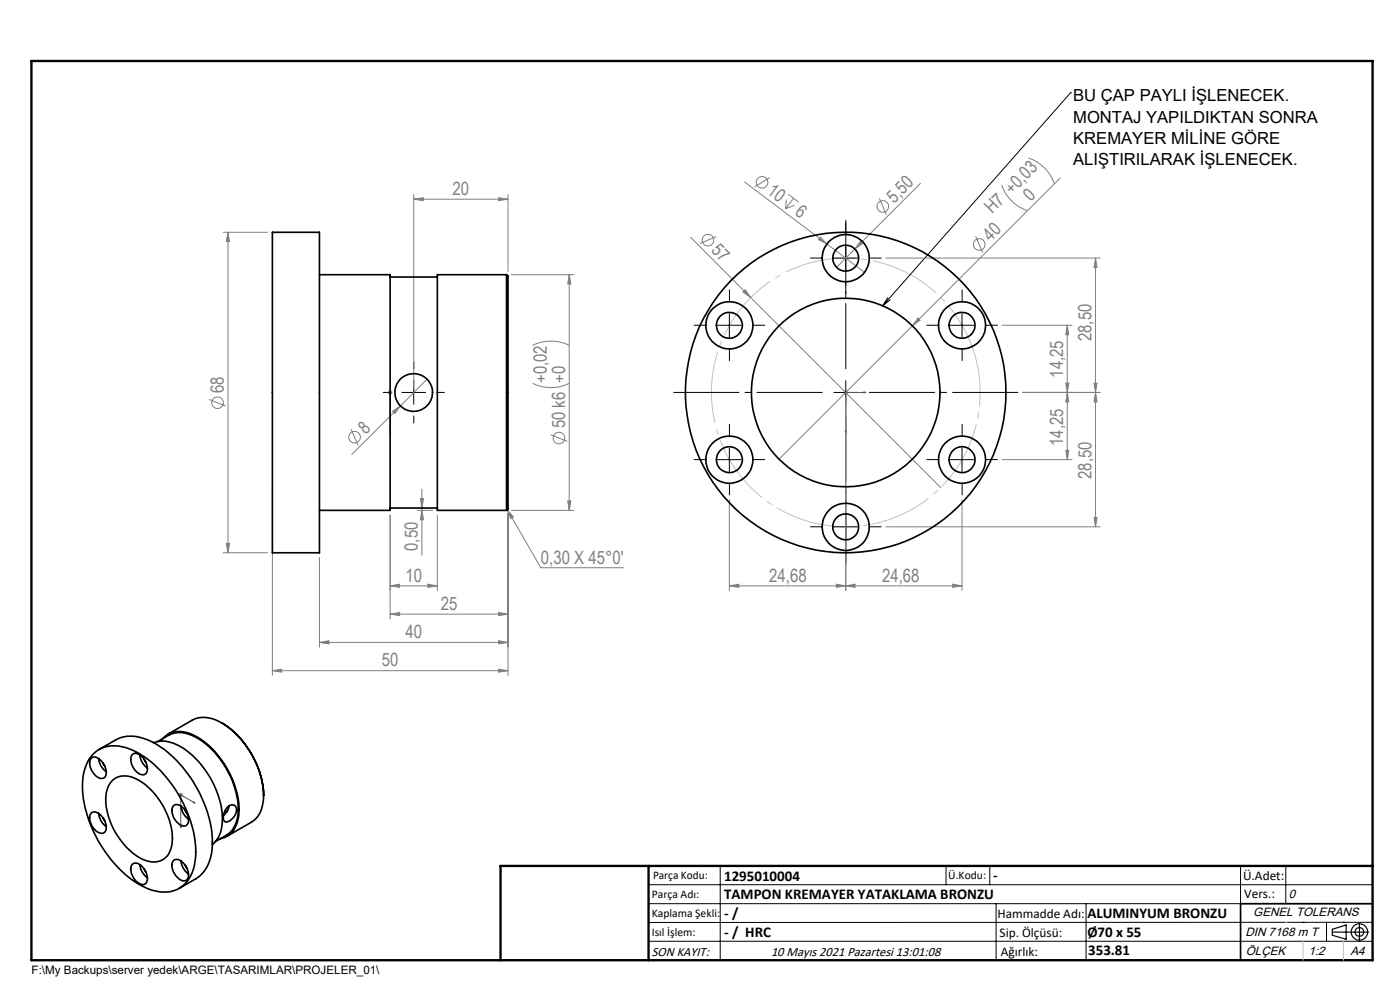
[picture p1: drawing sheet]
<svg xmlns="http://www.w3.org/2000/svg" width="297mm" height="210mm" viewBox="0 0 297 210" stroke-linecap="round" stroke-linejoin="round" font-family="sans-serif">
<g fill="none" stroke="#808080" stroke-width=".21">
<path d="M157.9 38.6l17.5 13.1M163.3 37.7l-3.2 1.9M195.3 38.9l-13.9 13.9M212.5 39.2a8.5 8.5 0 0 0 5.5 5.5M218.2 33.5a8.9 8.9 0 0 1 5.5 5.5M224.9 37.7l-59.6 59.7M47.3 49.3h9.5M48.4 49.3v68M48.4 49.3l.3 2h-.7zM87.8 42.3l2-.4v.7zM87.8 41.3v41M87.8 42.3h20"/>
<path d="M105.8 41.9l2 .4-2 .3zM107.8 41.3v16.3M108.5 58.3h13.3M120.8 58.3l.3 1.9h-.7zM120.8 58.3v50M146.5 50.3l12.7 12.8M151.9 50.2l-3.5 1.5M166.8 42.3l-.1 2M167.2 41.2l2.3 1.7M168.3 42l-1.6 2.3M168.5 43.6l-1.8 .7M174 50.3l1.4 1.4-1.8-.9z"/>
<path d="M175.4 51.7l8 6.1M181.4 52.8l-3.9 3.9M182.5 51.2l.5 .4-1.6 1.2zM186.5 42l1.5 3.5M187.9 54.7h45.5M207 50.1l1.5 3.5M232.4 54.7v57.1M232.4 54.7l.3 2.1h-.6zM113 73.3a8.6 8.6 0 0 1 7.8 0M158.1 61.4l1.1 1.7-1.6-1.2zM159.2 63.1l40.4 40.3M194.7 67.5l.5 .4-1.6 1.2z"/>
<path d="M212.6 69h14.8M226.4 69v28.5M226.4 69l.3 2h-.6zM44.4 84.7l3.5 1.4M74.5 91l1.5 3.5M82.3 83.2h1M82.4 82.9l.7 .7M82.8 82.8v1M83.1 82.9l-.7 .7M83.3 87.3l1.6-1.2-1.2 1.6zM84.9 86.1l-10.3 10.3M90.6 80.4l-5.7 5.7"/>
<path d="M113 81.3a8.6 8.6 0 0 0 7.8 0M116.8 92.2l3.5 1.4M178.9 83.2h1M179.4 84.3v41M179.4 82.8v1M212.6 97.5h14.8M216.9 83.2h16.5M226.1 81.3h.6l-.3 1.9zM226.1 95.5h.6l-.3 2zM226.4 83.2l.3 2.1h-.6zM232.1 81.3h.6l-.3 1.9zM232.4 83.2l.3 2.1h-.6z"/>
<path d="M47.3 117.3h9.5M48 115.2h.7l-.3 2.1zM57.8 103.5v39.8M67.8 118.2v19.1M82.8 109.2v22.1M88.5 108.3h3.3M89.2 105.8h.7l-.4 2zM89.5 108.3l.4 2h-.7zM89.5 103.7v14.1M92.8 109.2v16.1M107.6 108.1l1.3 1.6-.6 .3zM107.6 108.1l7.1 12.3h17.6"/>
<path d="M107.8 109v34.3M108.5 108.3h13.3M120.4 106.2h.7l-.3 2.1zM154.7 106v19.3M187.9 111.8h45.5M204.1 106v19.3M232.1 109.8h.6l-.3 2zM67.8 136.3l2-.4v.7zM67.8 136.3h40M82.8 130.3l2-.4v.7zM82.8 130.3h25M82.8 124.3l2-.4v.7z"/>
<path d="M82.8 124.3h10M90.8 123.9l2 .4-2 .3zM105.8 129.9l2 .4-2 .3zM105.8 135.9l2 .4-2 .3zM154.7 124.3l2-.4v.7zM177.4 123.9l2 .4-2 .3zM179.4 124.3l2-.4v.7zM202.1 123.9l2 .4-2 .3zM204.1 124.3h-49.4M57.8 142.3l2-.4v.7zM57.8 142.3h50M105.8 141.9l2 .4-2 .3z"/>
<path d="M37.9 168.6h.9M38 168.3l.7 .7M38.3 168.1v1M38.7 168.3l-.7 .7"/>
<circle cx="161.7" cy="38.7" r="1.24"/>
<circle cx="150.2" cy="50.9" r="1.23"/>
<circle cx="187.3" cy="43.8" r="1.23"/>
<circle cx="207.7" cy="51.8" r="1.23"/>
<circle cx="46.2" cy="85.4" r="1.24"/>
<circle cx="75.2" cy="92.7" r="1.23"/>
<circle cx="118.6" cy="92.9" r="1.24"/>
</g>
<g fill="none" stroke="#000" stroke-width=".25">
<path d="M282.6 197.7h7.8M282.6 197.1l3-.9v3l-3-.8zM288.4 195.8v3.8M106.2 203.7h185"/>
<circle cx="288.4" cy="197.7" r="1.74"/>
<circle cx="288.4" cy="197.7" r=".93"/>
</g>
<path d="M206.7 74.9a28.5 28.5 0 0 0-47.8-11.5 28.5 28.5 0 0 0 13.1 47.4 28.5 28.5 0 0 0 35.1-34.4l-.4-1.5" fill="none" stroke="#c0c0c0" stroke-width=".21" stroke-dasharray="15.2 1.3 1.3 1.3" stroke-dashoffset="3.8" stroke-linecap="butt"/>
<path d="M82.8 83.1v.3zM82.8 91.9v-.5v.5M82.8 83.2h.1M82.8 83.2v8.7M179.3 91.4h.2l-.1 .5zM183.3 83.1l.4 .1-.4 .2zM183.7 83.2h-4.3v8.7M38.3 175.2l.1 .1-.1 .3zM41.1 170.1l.3 .2h-.3zM41.4 170.3l-3.1-1.7v7" fill="none" stroke="#00f" stroke-width=".21"/>
<path d="M179.4 78.2v-31.5M174.4 83.2h-31.5M179.4 88.2v31.5M184.4 83.2h31.5" fill="none" stroke="#000" stroke-width=".21" stroke-dasharray="15.2 1.3 1.3 1.3" stroke-dashoffset="1.4"/>
<g fill="none" stroke="#000" stroke-width=".21" stroke-dasharray="15.2 1.3 1.3 1.3">
<path d="M174.4 54.7h-2.5M179.4 49.7v-2.5M179.4 59.7v2.5M184.4 54.7h2.5M87.8 78.2v-1.5M149.7 69h-2.5M154.7 64v-2.5M154.7 74v2.5M159.7 69h2.5M199.1 69h-2.5M204.1 64v-2.5M204.1 74v2.5"/>
<path d="M209.1 69h2.5M82.8 83.2h-1.5M87.8 88.2v1.5M92.8 83.2h1.5M149.7 97.5h-2.5M154.7 92.5v-2.5M159.7 97.5h2.5M199.1 97.5h-2.5M204.1 92.5v-2.5M209.1 97.5h2.5M154.7 102.5v2.5M174.4 111.7h-2.5"/>
<path d="M179.4 106.7v-2.5M179.4 116.7v2.5M184.4 111.7h2.5M204.1 102.5v2.5"/>
</g>
<g fill="none" stroke="#000" stroke-width=".21">
<path d="M227.1 19.7h.1M227.1 19.7l-39.8 45.2M176.9 54.7h5M179.4 52.3v4.9M152.2 69h5M154.7 66.5v5M188.3 63.1l-1 1.8M188.8 63.6l-1.5 1.3M201.6 69h5M204.1 66.5v5M85.3 83.2h5M87.8 80.7v5.1"/>
<path d="M152.2 97.5h5M154.7 95v5M176.9 83.2h5M179.4 80.7v5.1M201.6 97.5h5M204.1 95v5M176.9 111.8h5M179.4 109.2v5.1M137.6 187.7h153.6M137.6 191.7h153.6M137.6 199.7h153.6M152.8 183.7v20"/>
<path d="M200.7 183.7v4M210 183.7v4M211.3 191.7v12M230.4 191.7v12M263.2 183.7v20M272.8 183.7v8M276.4 195.6h.1M281.4 195.6v4.1M285 195.6h.1M291.2 195.6l-153.6 .1"/>
</g>
<path d="M291.2 191.7h-28v12" fill="none" stroke="#000" stroke-width=".35"/>
<path d="M6.7 12.9h284.5v190.8h-284.5zM137.6 183.7v20M291.2 183.7h-185v20" fill="none" stroke="#000" stroke-width=".5"/>
<path d="M276.4 199.7v4M285 199.7v4" fill="none" stroke="#c0c0c0" stroke-width=".21"/>
<path d="M272.8 195.6h.1" fill="none" stroke="#c0c0c0" stroke-width=".25"/>
<path d="M158.1 61.4l1.1 1.7-1.6-1.2z" fill="#808080"/>
<g fill="#00f">
<path d="M82.8 83.1v.3zM82.8 91.4v.5z"/>
<path d="M41.1 170.1v.2h.3zM38.3 175.2v.4l.1-.3z"/>
<path d="M183.3 83.1v.3l.4-.2zM179.3 91.4l.1 .5 .1-.5z"/>
</g>
<g fill="#808080">
<path d="M174 50.3l1.4 1.4-1.8-.9z"/>
<path d="M194.7 67.5l.5 .4-1.6 1.2z"/>
<path d="M83.3 87.3l1.6-1.2-1.2 1.6z"/>
<path d="M182.5 51.2l.5 .4-1.6 1.2z"/>
<path d="M202.1 123.9l2 .4-2 .3zM179.4 124.3l2-.4v.7z"/>
<path d="M107.6 108.1l1.3 1.6-.6 .3zM154.7 124.3l2-.4v.7zM177.4 123.9l2 .4-2 .3z"/>
<path d="M82.8 124.3l2-.4v.7zM90.8 123.9l2 .4-2 .3z"/>
<path d="M105.8 41.9l2 .4-2 .3zM87.8 42.3l2-.4v.7zM105.8 129.9l2 .4-2 .3zM82.8 130.3l2-.4v.7zM105.8 135.9l2 .4-2 .3zM67.8 136.3l2-.4v.7zM105.8 141.9l2 .4-2 .3zM57.8 142.3l2-.4v.7z"/>
<path d="M232.1 109.8h.6l-.3 2zM232.4 83.2l.3 2.1h-.6z"/>
<path d="M48 115.2h.7l-.3 2.1zM48.4 49.3l.3 2h-.7zM226.4 69l.3 2h-.6zM226.1 81.3h.6l-.3 1.9zM226.4 83.2l.3 2.1h-.6zM226.1 95.5h.6l-.3 2zM232.4 54.7l.3 2.1h-.6zM232.1 81.3h.6l-.3 1.9z"/>
<path d="M120.8 58.3l.3 1.9h-.7zM120.4 106.2h.7l-.3 2.1zM89.2 105.8h.7l-.4 2zM89.5 108.3l.4 2h-.7z"/>
</g>
<g fill="none" stroke="#000" stroke-width=".35">
<path d="M57.8 49.3h10v68h-10zM67.8 58.3h15v50h-15M82.8 58.8h10M107.5 58.3l.3 .3v49.4l-.3 .3M107.5 58.3v50M107.5 58.3h-14.7v50h14.7M82.8 107.8h10M19.9 159.8a6.9 6.9 0 0 1 7.4-1 21.6 21.6 0 0 1 10.2 9.1 23 23 0 0 1 3.8 15 6.6 6.6 0 0 1-6.7 6.3 15 15 0 0 1-9.9-5.5 26.4 26.4 0 0 1-7.2-17.3 9.3 9.3 0 0 1 2.4-6.6zM21 159l3.6-2.1a8 8 0 0 1 7.6 .4 25.8 25.8 0 0 1 11.7 14.5 16.5 16.5 0 0 1 .2 11.6l-.9 1.6-.8 .8-4.4 2.6M32.6 157.5a7.1 7.1 0 0 1 6.5 1.3 19.3 19.3 0 0 1 8 15.9 5.8 5.8 0 0 1-2.1 4.4M33.5 157.3l2.3-1.3a5.9 5.9 0 0 1 5.8 .4 18.9 18.9 0 0 1 8.9 15.8 6 6 0 0 1-2.5 5l-2.3 1.3M34.5 156.7a5.3 5.3 0 0 1 6.7-.7 19.1 19.1 0 0 1 9.5 16.3 5.5 5.5 0 0 1-3.5 5.5l-.4 .1"/>
<path d="M35.6 155.7l5.2-3a6.2 6.2 0 0 1 6.1 .6 19.5 19.5 0 0 1 9 15.4M47.1 153.4a19.1 19.1 0 0 1 8.8 15.3M19.3 160.9a1.64 1.64 0 0 1 2.4 .7 2.55 2.55 0 0 1 .4 3.4 1.94 1.94 0 0 1-2.4-1.2 2.73 2.73 0 0 1-.4-2.9zM19.3 172.5a1.64 1.64 0 0 1 2.4 .7 2.55 2.55 0 0 1 .4 3.4 2.04 2.04 0 0 1-2.4-1.1 2.73 2.73 0 0 1-.4-3zM20.9 160.9a3.9 3.9 0 0 0 1.6 2.8M20.9 172.5a3.9 3.9 0 0 0 1.6 2.9M21.9 161.9l.3 .5M21.9 173.5l.3 .6M23.8 165.6a4.6 4.6 0 0 1 5.8 0 15.2 15.2 0 0 1 6.9 13.4 4 4 0 0 1-5.8 3.4 14.8 14.8 0 0 1-8.2-14.2l.5-1.5zM28 160.1a1.68 1.68 0 0 1 2.4 .7 3 3 0 0 1 .6 3.3 1.68 1.68 0 0 1-2.4-.8 3 3 0 0 1-.6-3.2zM29.7 160.1a4 4 0 0 0 1.6 2.8M30.6 161.1l.3 .5"/>
<path d="M36.8 170.9a1.67 1.67 0 0 1 2.3 .8 2.86 2.86 0 0 1 .6 3.2 1.64 1.64 0 0 1-2.3-.7 2.95 2.95 0 0 1-.6-3.3zM38.4 171a3.9 3.9 0 0 0 1.6 2.8M39.3 171.9l.3 .6M47.7 172l.5 .1M48.3 171.2a1.04 1.04 0 0 1 1.4-.4 1.04 1.04 0 0 1 .4 1.4 2.72 2.72 0 0 1-2.3 2.1 1.94 1.94 0 0 1 .1-2.6zM48.6 170.9a2.78 2.78 0 0 1-1.2 2.1M55.9 168.7a6.2 6.2 0 0 1-2.6 5.7l-5.2 3M28 183.4a1.44 1.44 0 0 1 2.2 .4 3.1 3.1 0 0 1 .8 3.6 1.68 1.68 0 0 1-2.4-.8 3 3 0 0 1-.6-3.2zM29.7 183.4a4 4 0 0 0 1.6 2.8M30.6 184.4l.3 .5M36.8 182.6a1.6 1.6 0 0 1 2.3 .7 2.86 2.86 0 0 1 .6 3.3 1.64 1.64 0 0 1-2.3-.8 2.95 2.95 0 0 1-.6-3.2zM38.4 182.6a3.9 3.9 0 0 0 1.6 2.8"/>
<path d="M39.3 183.6l.3 .5"/>
<circle cx="179.4" cy="54.8" r="2.74"/>
<circle cx="179.4" cy="54.8" r="5"/>
<circle cx="154.7" cy="69" r="5"/>
<circle cx="154.7" cy="69" r="2.75"/>
<circle cx="204.1" cy="69" r="2.75"/>
<circle cx="204.1" cy="69" r="5"/>
<circle cx="87.8" cy="83.3" r="4"/>
<circle cx="154.7" cy="97.5" r="5"/>
<circle cx="154.7" cy="97.5" r="2.75"/>
<circle cx="179.4" cy="83.3" r="34"/>
<circle cx="179.4" cy="83.3" r="20"/>
<circle cx="204.1" cy="97.5" r="2.75"/>
<circle cx="204.1" cy="97.5" r="5"/>
<circle cx="179.4" cy="111.8" r="2.74"/>
<circle cx="179.4" cy="111.8" r="5"/>
</g>
<g font-size="3.9" fill="#808080">
<text x="96" y="41.4">20</text>
<text x="162.5" y="40.9" transform="rotate(37 162.5 40.9)">10</text>
<text x="168.5" y="45.4" transform="rotate(37 168.5 45.4)">6</text>
<text x="189.7" y="43.3" transform="rotate(-45 189.7 43.3)">5,50</text>
<text x="210.5" y="45.5" transform="rotate(-45 210.5 45.5)">H7 +0,03</text>
<text x="218.7" y="42.8" transform="rotate(-45 218.7 42.8)">0</text>
<text x="150.7" y="53.3" transform="rotate(45 150.7 53.3)">57</text>
<text x="210.1" y="51.3" transform="rotate(-45 210.1 51.3)">40</text>
<text x="231.6" y="72.4" transform="rotate(-90 231.6 72.4)">28,50</text>
<text x="47.5" y="83.4" transform="rotate(-90 47.5 83.4)">68</text>
<text x="116" y="81.3" transform="rotate(-90 116 81.3)">+0,02</text>
<text x="225.6" y="80.1" transform="rotate(-90 225.6 80.1)">14,25</text>
<text x="77.6" y="92.2" transform="rotate(-45 77.6 92.2)">8</text>
<text x="119.9" y="90.9" transform="rotate(-90 119.9 90.9)">50 k6 +0</text>
<text x="225.6" y="94.6" transform="rotate(-90 225.6 94.6)">14,25</text>
<text x="231.6" y="101.6" transform="rotate(-90 231.6 101.6)">28,50</text>
<text x="88.7" y="116.9" transform="rotate(-90 88.7 116.9)">0,50</text>
<text x="114.7" y="119.5">0,30 X 45°0'</text>
<text x="86" y="123.4">10</text>
<text x="163.2" y="123.4">24,68</text>
<text x="187.1" y="123.4">24,68</text>
<text x="93.5" y="129.4">25</text>
<text x="86" y="135.4">40</text>
<text x="81" y="141.4">50</text>
</g>
<g font-size="3.5">
<text x="227.7" y="21.5">BU ÇAP PAYLI İŞLENECEK.</text>
<text x="227.7" y="26">MONTAJ YAPILDIKTAN SONRA</text>
<text x="227.7" y="30.5">KREMAYER MİLİNE GÖRE</text>
<text x="227.7" y="35.1">ALIŞTIRILARAK İŞLENECEK.</text>
</g>
<g font-size="3.2">
<text x="153.6" y="186.8">1295010004</text>
<text x="153.6" y="190.8">TAMPON KREMAYER YATAKLAMA BRONZU</text>
<text x="210.7" y="186.6">-</text>
<text x="153.6" y="194.8">- /</text>
<text x="230.7" y="194.8">ALUMINYUM BRONZU</text>
<text x="153.6" y="198.8">- / HRC</text>
<text x="230.7" y="198.7">Ø70 x 55</text>
<text x="230.8" y="202.6">353.81</text>
</g>
<g font-size="2.8">
<text x="263.7" y="186.7">Ü.Adet:</text>
<text x="263.9" y="190.5">Vers.:</text>
<text x="211.6" y="194.8">Hammadde Adı:</text>
<text x="138.3" y="202.8">SON KAYIT:</text>
<text x="163.6" y="202.8">10 Mayıs 2021 Pazartesi 13:01:08</text>
<text x="212.1" y="198.7">Sip. Ölçüsü:</text>
<text x="212.3" y="202.7">Ağırlık:</text>
</g>
<g font-size="2.6">
<text x="273.4" y="190.4">0</text>
<text x="265.9" y="194.4">GENEL TOLERANS</text>
<text x="264.2" y="198.5">DIN 7168 m T</text>
<text x="264.3" y="202.6">ÖLÇEK</text>
<text x="277.6" y="202.6">1:2</text>
<text x="286.5" y="202.6">A4</text>
</g>
<g font-size="2.5">
<text x="138.3" y="190.5">Parça Adı:</text>
<text x="138.5" y="186.5">Parça Kodu:</text>
<text x="201.2" y="186.5">Ü.Kodu:</text>
<text x="138.3" y="194.5">Kaplama Şekli:</text>
<text x="138.3" y="198.6">Isıl İşlem:</text>
<text x="6.7" y="206.7">F:\My Backups\server yedek\ARGE\TASARIMLAR\PROJELER_01\</text>
</g>
</svg>
